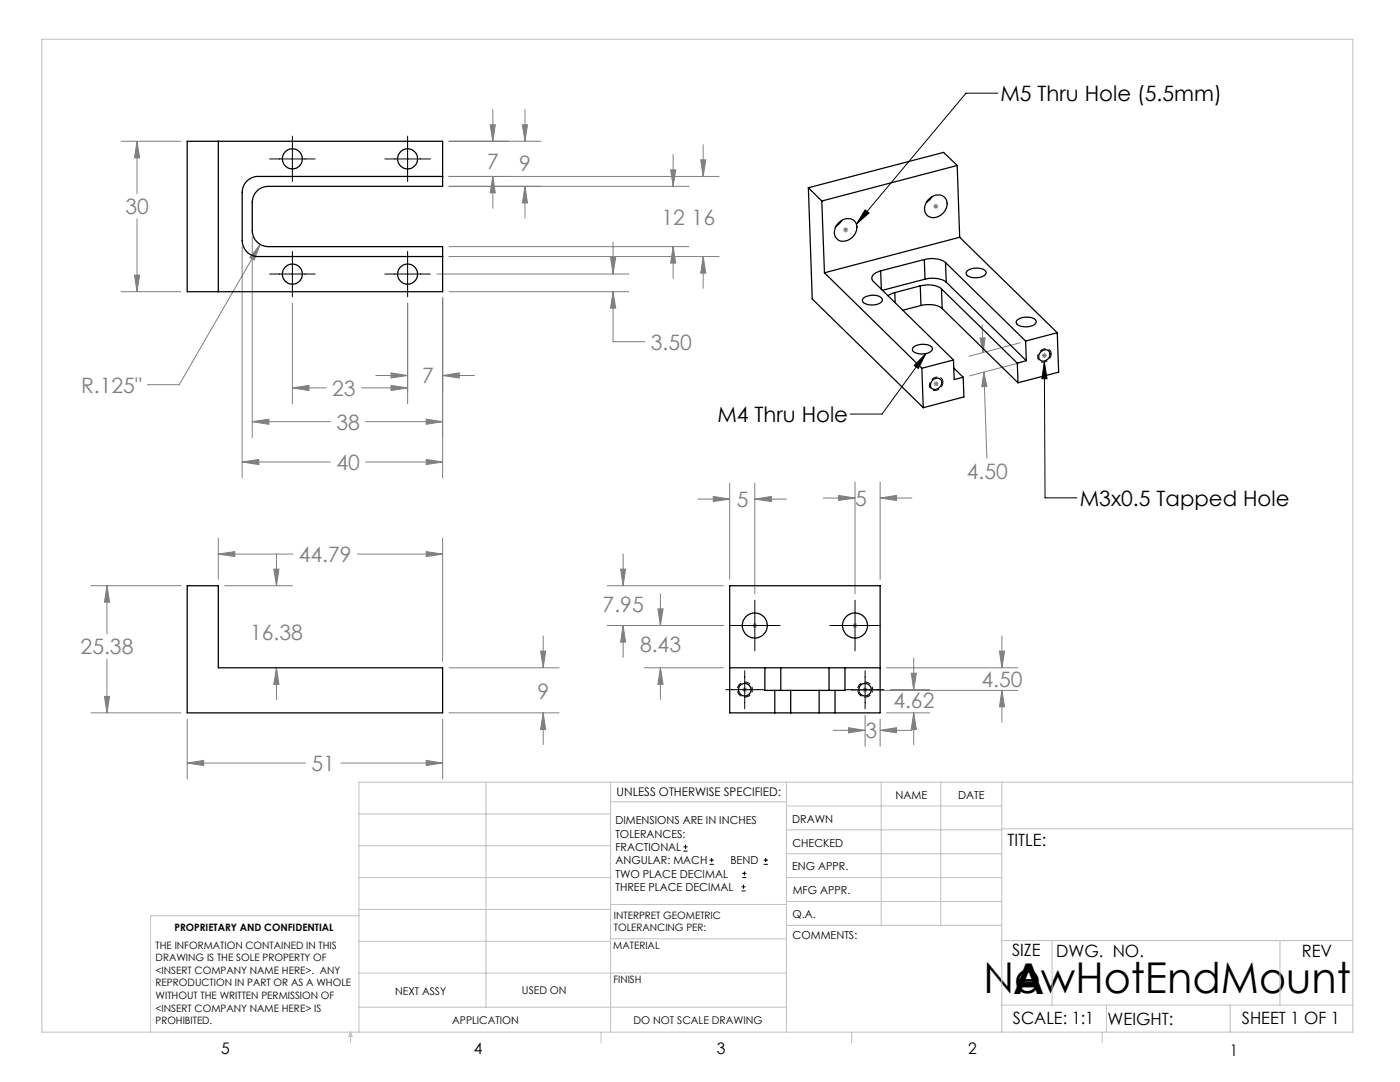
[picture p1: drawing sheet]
<svg xmlns="http://www.w3.org/2000/svg" width="279mm" height="216mm" viewBox="0 0 279 216" stroke-linecap="round" stroke-linejoin="round" font-family="sans-serif">
<g fill="none" stroke="#000" stroke-width=".2">
<path d="M199.1 18.6h-6.3l-21.9 26.1M53.8 31.7h9.1M58.3 27.2v9M76.8 31.7h9.1M81.4 27.2v9M53.8 54.7h9.1M58.3 50.2v9M76.8 54.7h9.1M81.4 50.2v9M172.6 41.9l.8 .6-2.5 2.2zM184.8 70.6l-1.5 2.9-.8-.6zM184.8 70.6l-8.8 12h-6.3"/>
<path d="M208.4 72.2l.6 3.4h-1.1zM208.4 72.2l.2 27.1h6.3M150.6 119.8v10.1M170.6 119.8v10.1M144.9 137.6h7.5M145.6 124.8h10.1M148.6 133.8v7.6M165.6 124.8h10.1M168.8 137.6h7.6M172.6 133.8v7.6M136.4 169.8h.8M136.4 169h.8"/>
<path d="M136.8 168.6v.8M141.6 172.5h.9M141.6 171.6h.9M142 171.2v.8M148 177.8h.8M148 177h.8M148.1 175.1h.8M148.1 174.3h.8M148.4 176.5v.8M148.6 173.9v.8M152.4 172.5h.8M152.4 171.6h.8"/>
<path d="M152.8 171.2v.8"/>
</g>
<g fill="none" stroke="#808080" stroke-width=".2">
<path d="M24.2 28.2h11.9M27.3 28.2l.6 3.3h-1.1zM27.3 28.2v10.4M89.6 28.2h18.4M89.6 37.2h47.9M89.6 35.2h53.9M97.8 24.9h1l-.4 3.3zM98.4 35.2l.4 3.3h-1zM98.4 21.8v6.4M98.4 35.2v6.4M104.2 24.9h1.1l-.5 3.3zM104.8 37.2l.5 3.3h-1.1z"/>
<path d="M104.8 21.8v6.4M104.8 37.2v6.3M133.8 33.9h1.1l-.6 3.3zM134.3 30.8v6.4M139.8 31.9h1.1l-.6 3.3zM140.3 28.9v6.3M24.2 58.2h11.9M26.8 54.9h1.1l-.6 3.3zM27.3 43.7v14.5M48.3 49.3v46.1M50.3 47.3v40M51.9 48.8l-1.2 3.1-.9-.5z"/>
<path d="M51.9 48.8l-16.1 28h-6.4M87.2 54.7h38.3M88.3 59.5v35.9M89.6 58.2h35.9M89.6 51.2h53.9M89.6 49.2h47.9M121.8 51.4h1.1l-.6 3.3zM122.3 58.2l.6 3.3h-1.1zM122.3 58.2v10h6.4M122.3 48.3v6.4M134.3 49.2l.6 3.3h-1.1zM134.3 49.2v6.4"/>
<path d="M140.3 51.2l.6 3.3h-1.1zM140.3 51.2v6.3M168.3 45.9h1M168.4 45.5l.7 .7M168.8 45.4v1M169.1 45.5l-.7 .7M186.3 41.2h1M186.4 40.8l.7 .7M186.8 40.7v1M187.1 40.8l-.7 .7M58.3 77.4l3.4-.5v1zM58.3 60.5v20.1"/>
<path d="M58.3 77.4h6.8M72.1 77.4h9.3M75 74.9h6.4M78 76.9l3.4 .5-3.4 .5zM78 74.4l3.4 .5-3.4 .5zM81.4 60.5v20.1M88.3 74.9l3.4-.5v1zM88.3 74.9h6.4M186.3 76.6h1M186.5 76.2l.7 .7M186.8 76.1v1M187.2 76.2l-.7 .7"/>
<path d="M195.6 67.5l1-.1-.4 2.9zM196 64.8l.2 5.5M196.4 74.3l.6 2.8-1.1 .1zM196.4 74.3l.6 17.1M203.6 68.4l-10.2 2.7M203.7 72.3l-10.2 2.7M207.9 70.9h1M208.1 70.6l.7 .7M208.4 70.4v1M208.8 70.6l-.7 .7M48.3 92.2l3.3-.5v1zM48.3 92.2h17.6"/>
<path d="M50.3 84.1l3.4-.5v1.1zM50.3 84.1h15.6M73 84.1h15.3M73 92.2h15.3M85.1 83.6l3.2 .5-3.2 .6zM85.1 91.7l3.2 .5-3.2 .5zM139.3 99.6h6.3M142.3 99.1l3.3 .5-3.3 .5zM145.6 96.4v19.2M150.6 99.6l3.4-.5v1zM150.6 96.4v22.1M150.6 99.6h6.4"/>
<path d="M164.3 99.4h6.3M167.3 98.8l3.3 .6-3.3 .5zM170.6 96.2v22.3M175.6 99.4l3.3-.6v1.1zM175.6 96.2v19.4M175.6 99.4h6.4M18.2 116.9h17.9M21.3 116.9l.6 3.3h-1.1zM21.3 116.9v9.6M43.6 110.6l3.2-.5v1zM43.6 107.4v8.2M43.6 110.6h14.9"/>
<path d="M44.8 116.9h13.5M54.6 113.6h1.1l-.5 3.3zM55.2 110.5v6.4M71.3 110.6h17M85.1 110.1l3.2 .5-3.2 .5zM88.3 107.4v24.6M121.2 116.9h23.2M123.9 113.6h.9l-.4 3.3zM124.4 110.5v6.4M131.8 118.5v6.3M20.8 139h1.1l-.6 3.2zM21.3 131.5v10.7"/>
<path d="M55.2 133.2l.5 3.4h-1.1zM55.2 133.2v6.4M89.6 133.2h22M107.9 129.9h1l-.5 3.3zM108.4 126.9v6.3M121.2 124.8h23.1M124.4 124.8l.4 3.3h-.9zM124.4 124.8v6.4M128.6 133.2h15.8M131.3 121.5h1l-.5 3.3zM131.8 133.2l.5 3.4h-1zM131.8 133.2v6.4"/>
<path d="M148.1 137.6h1.1M148.3 137.3l.7 .7M148.6 137.1v1M149 137.3l-.7 .7M150.1 124.8h1M150.3 124.5l.7 .7M150.6 124.3v1M151 124.5l-.7 .7M169.9 137.8h33.2M170.1 124.8h1M170.3 124.5l.7 .7M170.6 124.3v1"/>
<path d="M171 124.5l-.7 .7M172.1 137.6h1M172.3 137.3l.7 .7M172.6 137.1v1M173 137.3l-.7 .7M176.9 133.2h26.2M177.7 137.6h7.8M181.9 134.3h1l-.5 3.3zM182.4 131.3v6.3M199.5 129.9h1l-.5 3.3zM200 137.8l.5 3.2h-1zM200 126.9v6.3"/>
<path d="M200 137.8v6.3M18.2 142.2h17.9M37.4 152.3l3.2-.6v1.1zM37.4 143.5v11.9M37.4 152.3h23.6M68 152.3h20.3M85.1 151.7l3.2 .6-3.2 .5zM88.3 143.5v11.9M89.6 142.2h22M108.4 142.2l.5 3.4h-1zM108.4 142.2v6.4M166.3 145.7h6.3"/>
<path d="M169.3 145.2l3.3 .5-3.3 .5zM172.6 142.7v6.2M175.6 145.7l3.3-.5v1zM175.6 143.5v5.4M175.6 145.7h6.4M176.9 142.2h8.6M182.4 142.2l.5 3.4h-1zM182.4 142.2v6.4"/>
</g>
<path d="M188.2 76.2a1.53 1.53 0 0 1-.9 1.5 1.53 1.53 0 0 1-1.6-.2 1.55 1.55 0 0 1 .4-1.8 1.55 1.55 0 0 1 1.8-.1l.3 .6M209.8 70.6a1.53 1.53 0 0 1-.9 1.4 1.53 1.53 0 0 1-1.6-.2 1.55 1.55 0 0 1 .4-1.8 1.55 1.55 0 0 1 1.8-.1l.3 .7" fill="none" stroke="#000" stroke-width=".2" stroke-dasharray="1.3 .6" stroke-dashoffset=".2" stroke-linecap="butt"/>
<path d="M150.2 137.6a1.5 1.5 0 0 1-2.2 1.3 1.5 1.5 0 0 1-.2-2.5 1.5 1.5 0 0 1 2.3 1l.1 .2M174.2 137.6a1.5 1.5 0 0 1-2.2 1.3 1.5 1.5 0 0 1-.2-2.5 1.5 1.5 0 0 1 2.3 1l.1 .2" fill="none" stroke="#000" stroke-width=".2" stroke-dasharray="1.3 .6" stroke-dashoffset=".7" stroke-linecap="butt"/>
<g fill="none" stroke="#c0c0c0" stroke-width=".2">
<path d="M8.4 7.8h261.6v198.2h-261.6zM97 156.1v44.9M121.8 156.1v49.9M121.8 160h35.2M157 156.1v49.9M175.9 156.1v28.5M187.7 156.1v28.5M199.9 156.1v49.9M270 156.1h-198.4v49.9M71.6 175.1h50.2M71.6 168.8h50.2M71.6 162.4h50.2"/>
<path d="M157 170.4h42.9M157 165.6h42.9M157 160.8h42.9M157 175.1h42.9M157 179.9h42.9M199.9 165.4h70.1M71.6 194.2h85.4M71.6 187.8h50.2M71.6 181.5h50.2M71.6 182.7h-41.5v23.3M121.8 187.3h35.2M121.8 180.5h35.2"/>
<path d="M157 184.6h42.9M199.9 187.7h70.1M210 187.7v12.9M255.4 187.7v12.9M70 206v2.1M70 206l.3 .8h-.7zM71.6 201h85.4M119.9 206v2.1M170 206v2.1M199.9 200.6h70.1M220 206v2.1M220.8 200.6v5.4"/>
<path d="M245.5 200.6v5.4"/>
</g>
<path d="M196.4 74.3l.6 2.8-1.1 .1zM195.6 67.5l1-.1-.4 2.9zM21.3 116.9l.6 3.3h-1.1zM20.8 139h1.1l-.6 3.2zM37.4 152.3l3.2-.6v1.1zM85.1 151.7l3.2 .6-3.2 .5zM43.6 110.6l3.2-.5v1zM85.1 110.1l3.2 .5-3.2 .5zM54.6 113.6h1.1l-.5 3.3zM55.2 133.2l.5 3.4h-1.1zM107.9 129.9h1l-.5 3.3zM108.4 142.2l.5 3.4h-1zM27.3 28.2l.6 3.3h-1.1zM26.8 54.9h1.1l-.6 3.3zM104.8 37.2l.5 3.3h-1.1zM104.2 24.9h1.1l-.5 3.3zM98.4 35.2l.4 3.3h-1zM97.8 24.9h1l-.4 3.3zM50.3 84.1l3.4-.5v1.1zM85.1 83.6l3.2 .5-3.2 .6zM48.3 92.2l3.3-.5v1zM85.1 91.7l3.2 .5-3.2 .5zM51.9 48.8l-2.1 2.6 .9 .5zM78 76.9l3.4 .5-3.4 .5zM58.3 77.4l3.4-.5v1zM78 74.4l3.4 .5-3.4 .5zM88.3 74.9l3.4-.5v1zM121.8 51.4h1.1l-.6 3.3zM122.3 58.2l.6 3.3h-1.1zM140.3 51.2l.6 3.3h-1.1zM139.8 31.9h1.1l-.6 3.3zM133.8 33.9h1.1l-.6 3.3zM134.3 49.2l.6 3.3h-1.1zM199.5 129.9h1l-.5 3.3zM200 137.8l.5 3.2h-1zM124.4 124.8l.4 3.3h-.9zM123.9 113.6h.9l-.4 3.3zM131.8 133.2l.5 3.4h-1zM131.3 121.5h1l-.5 3.3zM150.6 99.6l3.4-.5v1zM142.3 99.1l3.3 .5-3.3 .5zM175.6 99.4l3.3-.6v1.1zM167.3 98.8l3.3 .6-3.3 .5zM181.9 134.3h1l-.5 3.3zM182.4 142.2l.5 3.4h-1zM169.3 145.2l3.3 .5-3.3 .5zM175.6 145.7l3.3-.5v1z" fill="#808080"/>
<path d="M208.4 72.2l.6 3.4h-1.1zM184.8 70.6l-1.5 2.9-.8-.6zM172.6 41.9l.8 .6-2.5 2.2z" fill="#000"/>
<g fill="none" stroke="#000" stroke-width=".25">
<path d="M37.4 28.2h50.9v9h-34.8a3.2 3.2 0 0 0-3.2 3.2v5.6a3.2 3.2 0 0 0 3.2 3.2h34.8v9h-50.9zM43.6 28.2v30M88.3 35.2h-36.8a3.2 3.2 0 0 0-3.2 3.2v9.6a3.2 3.2 0 0 0 3.2 3.2h36.8M161.3 37.5l.8 22.2 22.2 21.7M161.3 37.5l2.7 2.6M185.2 39.9a2.21 2.21 0 0 1 3.6-.1 2.67 2.67 0 0 1-.7 2.9 2.67 2.67 0 0 1-3 .4 2.22 2.22 0 0 1 .1-3.2zM185.9 39.3l-1 1.1M191 33l-27 7.1M191 33l.5 14.3M191 33l-2.7-2.6-27 7.1M164 40.1l.5 14.3M164.5 54.4l19.5 19.1"/>
<path d="M167.3 44.6a2.11 2.11 0 0 1 3.6 .1 2.76 2.76 0 0 1-3.5 3.2 2.11 2.11 0 0 1-.1-3.3zM168 44l-.5 .7-.6 .4M172.4 59.4a2.88 2.88 0 0 1 3.7 .3 1.31 1.31 0 0 1-1.5 1.1 2.44 2.44 0 0 1-2.5-.7v-.3zM175.8 54a2.17 2.17 0 0 0-1.8 1.5l.1 .5 16.2 15.8M175.8 54l.1 3.7M178.6 58.4l-1.4 .6M178.6 58.4v2M183.7 57a4.9 4.9 0 0 1 4.2 .6M183.7 57l-5.1 1.4M183.7 57l.1 4M184.5 51.8a5.3 5.3 0 0 1 4.2 .6M184.5 51.8l-8.7 2.2"/>
<path d="M184.5 51.8l.1 3.9M184.6 55.7a5.3 5.3 0 0 1 4.2 .6M184.6 55.7l-8.5 2.2M187.9 57.6l15.1 14.9M187.9 57.6l.1 4M188.7 52.4l16 15.7M188.7 52.4l.1 3.9M188.8 56.3l16 15.7M191.5 47.3l-27 7.1M191.5 47.3l19.5 19.1M193 54.1a3.1 3.1 0 0 1 3.7 0 .88 .88 0 0 1-.9 1.2 2.79 2.79 0 0 1-3-.6zM182.3 69.3a3.1 3.1 0 0 1 3.7 0 1.09 1.09 0 0 1-1.2 1.3 2.58 2.58 0 0 1-2.7-.7z"/>
<path d="M183.8 61a5.2 5.2 0 0 1 4.2 .6M183.8 61l-3.6 .9M184 73.5l.3 7.9M186.2 75.8a1.01 1.01 0 0 1 1.6 0 1.01 1.01 0 0 1-.3 1.5 1.01 1.01 0 0 1-1.5 .2 1.01 1.01 0 0 1 .1-1.5zM188 61.6l15.2 14.8M190.3 71.8l-6.3 1.7M190.3 71.8l.1 3.9 1.8-.4M190.4 73.4l1.8 1.9M192.2 75.3l.2 3.9-8.1 2.2M203 72.5l.2 3.9M203.1 63.7a3.3 3.3 0 0 1 3.6 .2 1.01 1.01 0 0 1-1.2 1.2 2.49 2.49 0 0 1-2.7-.6l.1-.5zM204.7 68.1l.1 3.9"/>
<path d="M204.8 72l-1.8 .5M207.6 70.3a1.01 1.01 0 0 1 1.2-.5 1.01 1.01 0 0 1 .7 1 1.27 1.27 0 0 1-.7 1.1 1.27 1.27 0 0 1-1.4-.2l-.1-.6zM211 66.4l-6.3 1.7M211 66.4l.3 7.9-8.1 2.1M37.4 116.9h6.2v16.3h44.7v9h-50.9zM145.6 133.2h7M152.6 133.2h3.2M152.6 133.2v4.6h2M154.6 137.8h3.2M154.6 137.8v4.4M155.8 133.2h9.7M155.8 133.2v4.6"/>
<path d="M157.8 137.8h5.7M157.8 137.8v4.4M163.5 137.8h3.2M163.5 137.8v4.4M165.5 133.2h3.1M165.5 133.2v4.6M166.7 137.8v4.4M168.6 133.2h7M168.6 133.2v4.6h-1.9M154.6 142.2h3.2M154.6 142.2h-9v-25.3h30v25.3h-8.9M157.8 142.2h5.7"/>
<path d="M163.5 142.2h3.2"/>
<circle cx="58.3" cy="31.7" r="2"/>
<circle cx="81.4" cy="31.7" r="2"/>
<circle cx="58.3" cy="54.7" r="2"/>
<circle cx="81.4" cy="54.7" r="2"/>
<circle cx="148.6" cy="137.6" r="1.25"/>
<circle cx="150.6" cy="124.8" r="2.5"/>
<circle cx="170.6" cy="124.8" r="2.5"/>
<circle cx="172.6" cy="137.6" r="1.25"/>
</g>
<g font-size="8.5">
<text x="196.2" y="198.1">NewHotEndMount</text>
<text x="202.2" y="198.3">A</text>
</g>
<g font-size="4.2">
<text x="199.7" y="20.2">M5 Thru Hole (5.5mm)</text>
<text x="143.2" y="84.2">M4 Thru Hole</text>
<text x="215.5" y="101">M3x0.5 Tapped Hole</text>
</g>
<g font-size="4.2" fill="#808080">
<text x="97.2" y="33.6">7</text>
<text x="103.6" y="34">9</text>
<text x="25" y="42.7">30</text>
<text x="132" y="44.9">12</text>
<text x="138" y="44.9">16</text>
<text x="129.9" y="69.8">3.50</text>
<text x="84.3" y="76.5">7</text>
<text x="16.2" y="78.4">R.125&quot;</text>
<text x="66.3" y="79">23</text>
<text x="67.1" y="85.7">38</text>
<text x="67.1" y="93.8">40</text>
<text x="193" y="95.5">4.50</text>
<text x="147" y="101.2">5</text>
<text x="170.6" y="101">5</text>
<text x="59.6" y="112.1">44.79</text>
<text x="120.3" y="122.1">7.95</text>
<text x="16.1" y="130.6">25.38</text>
<text x="49.9" y="127.7">16.38</text>
<text x="127.7" y="130.2">8.43</text>
<text x="195.9" y="137">4.50</text>
<text x="107.2" y="139.5">9</text>
<text x="178.3" y="141.3">4.62</text>
<text x="172.7" y="147.3">3</text>
<text x="62.2" y="153.8">51</text>
</g>
<g font-size="3.4">
<text x="201.1" y="168.8">TITLE:</text>
<text x="202" y="190.8">SIZE</text>
<text x="210.8" y="190.9">DWG. NO.</text>
<text x="259.8" y="191">REV</text>
<text x="202.1" y="204.4">SCALE: 1:1</text>
<text x="221" y="204.5">WEIGHT:</text>
<text x="247.8" y="204.4">SHEET 1 OF 1</text>
</g>
<g font-size="3.2">
<text x="44.2" y="210.4">5</text>
<text x="94.6" y="210.3">4</text>
<text x="143.1" y="210.4">3</text>
<text x="193.2" y="210.3">2</text>
<text x="245.4" y="210.6">1</text>
</g>
<text font-size="2.4" x="123.1" y="158.9">UNLESS OTHERWISE SPECIFIED:</text>
<g font-size="2.2">
<text x="178.7" y="159.4">NAME</text>
<text x="191.2" y="159.4">DATE</text>
<text x="122.8" y="164.5">DIMENSIONS ARE IN INCHES</text>
<text x="122.8" y="167.1">TOLERANCES:</text>
<text x="158.1" y="164.2">DRAWN</text>
<text x="122.8" y="169.8">FRACTIONAL</text>
<text x="122.8" y="172.5">ANGULAR: MACH</text>
<text x="145.8" y="172.5">BEND</text>
<text x="158.1" y="173.7">ENG APPR.</text>
<text x="158.2" y="169.1">CHECKED</text>
<text x="122.8" y="175.1">TWO PLACE DECIMAL</text>
<text x="122.8" y="177.8">THREE PLACE DECIMAL</text>
<text x="158.2" y="178.4">MFG APPR.</text>
<text x="158.2" y="183.2">Q.A.</text>
<text x="158.2" y="187.4">COMMENTS:</text>
</g>
<g font-size="2.1">
<text x="78.8" y="198.5">NEXT ASSY</text>
<text x="104.2" y="198.4">USED ON</text>
<text x="90.2" y="204.3">APPLICATION</text>
<text x="126.4" y="204.3">DO NOT SCALE DRAWING</text>
</g>
<g font-size="2">
<text x="34.8" y="185.7">PROPRIETARY AND CONFIDENTIAL</text>
<text x="122.5" y="183.3">INTERPRET GEOMETRIC</text>
<text x="122.5" y="185.9">TOLERANCING PER:</text>
<text x="31.1" y="189.3">THE INFORMATION CONTAINED IN THIS</text>
<text x="31.1" y="191.8">DRAWING IS THE SOLE PROPERTY OF</text>
<text x="122.4" y="189.4">MATERIAL</text>
<text x="31.1" y="194.3">&lt;INSERT COMPANY NAME HERE&gt;. ANY</text>
<text x="31.1" y="196.8">REPRODUCTION IN PART OR AS A WHOLE</text>
<text x="122.4" y="196.2">FINISH</text>
<text x="31.1" y="199.4">WITHOUT THE WRITTEN PERMISSION OF</text>
<text x="31.1" y="201.9">&lt;INSERT COMPANY NAME HERE&gt; IS</text>
<text x="31.1" y="204.4">PROHIBITED.</text>
</g>
</svg>
